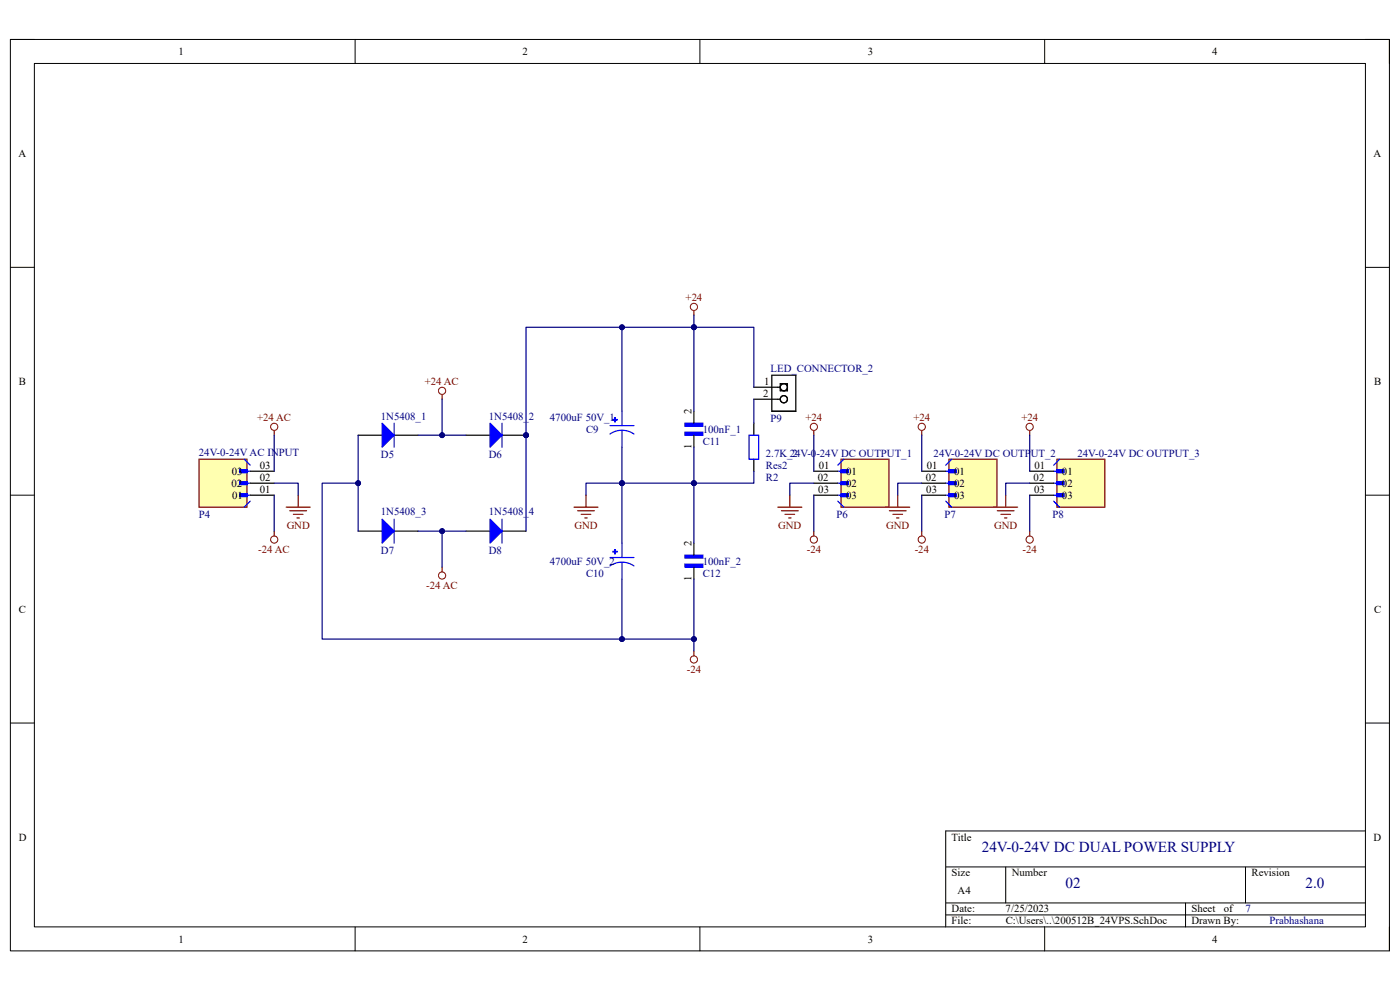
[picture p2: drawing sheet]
<svg xmlns="http://www.w3.org/2000/svg" width="297mm" height="210mm" viewBox="0 0 297 210" stroke-linecap="round" stroke-linejoin="round" font-family="sans-serif">
<path d="M2.2 8.4h292.6v193.3h-292.6z" fill="none" stroke="#000" stroke-width=".21"/>
<path d="M7.3 13.5h282.4v183.1h-282.4z" fill-rule="evenodd" fill="#fff"/>
<g fill="none" stroke="#000" stroke-width=".21">
<path d="M2.2 8.4h5.1M7.3 13.5h282.4v183.1h-282.4zM75.3 8.4v5.1M148.5 8.4v5.1M221.6 8.4v5.1M289.7 8.4h5.1v5.1M2.2 56.7h5.1M289.7 56.7h5.1M2.2 105h5.1M289.7 105.1h5.1M2.2 153.4h5.1M289.7 153.4h5.1"/>
<path d="M289.7 176.3h-89.1v20.3M75.3 196.6v5.1M148.5 196.6v5.1M200.6 183.9h89.1M200.6 191.5h89.1M200.6 194.1h89.1M213.4 183.9v7.6M221.6 196.6v5.1M251.5 191.5v5.1M264.2 183.9v7.6M294.8 196.6v5.1"/>
</g>
<g fill="none" stroke="#000" stroke-width=".25">
<path d="M163.7 79.6h5.1v7.6h-5.1zM76 92.3h5.1M83.6 92.3h5.1M159.9 82.1h5.6M159.9 84.7h5.6M165.5 81.4h1.6v1.5h-1.6z"/>
<circle cx="166.3" cy="82.1" r=".76"/>
<circle cx="166.3" cy="84.7" r=".76"/>
</g>
<path d="M81.1 89.8l2.5 2.5-2.5 2.6z" fill="#00f"/>
<path d="M81.1 89.8l2.5 2.5-2.5 2.6zM83.6 89.8v5.1" fill="none" stroke="#00f" stroke-width=".25"/>
<circle cx="111.6" cy="92.3" r=".51" fill="#000080"/>
<circle cx="111.6" cy="92.3" r=".51" fill="none" stroke="#000080" stroke-width=".21"/>
<path d="M98.9 92.3h5.1M106.5 92.3h5.1" fill="none" stroke="#000" stroke-width=".25"/>
<circle cx="111.6" cy="92.3" r=".51" fill="#000080"/>
<circle cx="111.6" cy="92.3" r=".51" fill="none" stroke="#000080" stroke-width=".21"/>
<path d="M104 89.8l2.5 2.5-2.5 2.6z" fill="#00f"/>
<path d="M104 89.8l2.5 2.5-2.5 2.6zM106.5 89.8v5.1" fill="none" stroke="#00f" stroke-width=".25"/>
<path d="M76 112.7h5.1M83.6 112.7h5.1" fill="none" stroke="#000" stroke-width=".25"/>
<path d="M81.1 110.1l2.5 2.6-2.5 2.5z" fill="#00f"/>
<path d="M81.1 110.1l2.5 2.6-2.5 2.5zM83.6 110.1v5.1" fill="none" stroke="#00f" stroke-width=".25"/>
<path d="M98.9 112.7h5.1M106.5 112.7h5.1" fill="none" stroke="#000" stroke-width=".25"/>
<path d="M104 110.1l2.5 2.6-2.5 2.5z" fill="#00f"/>
<path d="M104 110.1l2.5 2.6-2.5 2.5zM106.5 110.1v5.1" fill="none" stroke="#00f" stroke-width=".25"/>
<path d="M130.4 88.6h.1v.9h-.1z" fill-rule="evenodd" fill="#00f"/>
<path d="M130.4 88.6h.1v.9h-.1z" fill="none" stroke="#00f" stroke-width=".25"/>
<path d="M130 89h.9v.1h-.9z" fill-rule="evenodd" fill="#00f"/>
<path d="M129.4 92.1a4.4 4.4 0 0 1 5.1 0M129.4 90.3h5.1M130 89h.9v.1h-.9zM131.9 87.2v3.1M131.9 91.3v3.6" fill="none" stroke="#00f" stroke-width=".25"/>
<path d="M130.4 116.6h.1v.9h-.1z" fill-rule="evenodd" fill="#00f"/>
<path d="M130.4 116.6h.1v.9h-.1z" fill="none" stroke="#00f" stroke-width=".25"/>
<path d="M130 117h.9v.1h-.9z" fill-rule="evenodd" fill="#00f"/>
<path d="M129.4 118.3h5.1M130 117h.9v.1h-.9zM131.9 115.2v3.1M131.9 119.3v3.6M129.4 120.1a4.4 4.4 0 0 1 5.1 0" fill="none" stroke="#00f" stroke-width=".25"/>
<path d="M145.3 91.7h3.8v.6h-3.8z" fill-rule="evenodd" fill="#00f"/>
<path d="M145.3 91.7h3.8v.6h-3.8z" fill="none" stroke="#00f" stroke-width=".25"/>
<path d="M145.3 89.8h3.8v.6h-3.8z" fill-rule="evenodd" fill="#00f"/>
<path d="M145.3 89.8h3.8v.6h-3.8z" fill="none" stroke="#00f" stroke-width=".25"/>
<path d="M147.2 87.2v2.6M147.2 92.3v2.6" fill="none" stroke="#000" stroke-width=".25"/>
<path d="M145.3 119.7h3.8v.6h-3.8z" fill-rule="evenodd" fill="#00f"/>
<path d="M145.3 119.7h3.8v.6h-3.8z" fill="none" stroke="#00f" stroke-width=".25"/>
<path d="M145.3 117.8h3.8v.6h-3.8z" fill-rule="evenodd" fill="#00f"/>
<path d="M145.3 117.8h3.8v.6h-3.8z" fill="none" stroke="#00f" stroke-width=".25"/>
<path d="M147.2 115.2v2.6M147.2 120.3v2.6" fill="none" stroke="#000" stroke-width=".25"/>
<path d="M60.7 107.6h5.1M61.5 108.4h3.5M62.2 109.1h2.1M63 109.9h.5M63.3 105v2.6" fill="none" stroke="#800000" stroke-width=".25"/>
<path d="M42.2 97.4h10.2v10.2h-10.2z" fill-rule="evenodd" fill="#ffffb0"/>
<path d="M42.2 97.4h10.2v10.2h-10.2z" fill="none" stroke="#800000" stroke-width=".25"/>
<path d="M50.9 104.7h1.5v.7h-1.5z" fill-rule="evenodd" fill="#00f"/>
<path d="M50.9 104.7h1.5v.7h-1.5z" fill="none" stroke="#00f" stroke-width=".25"/>
<path d="M50.9 102.2h1.5v.6h-1.5z" fill-rule="evenodd" fill="#00f"/>
<path d="M50.9 102.2h1.5v.6h-1.5z" fill="none" stroke="#00f" stroke-width=".25"/>
<path d="M50.9 99.6h1.5v.7h-1.5z" fill-rule="evenodd" fill="#00f"/>
<path d="M50.9 99.6h1.5v.7h-1.5zM51.2 100h1.9M51.8 97.4l1.3 1.3M51.2 105h1.9M51.2 102.5h1.9M53.1 106.3l-1.3 1.3" fill="none" stroke="#00f" stroke-width=".25"/>
<path d="M53.1 100h5.1M53.1 105h5.1M53.1 102.5h5.1" fill="none" stroke="#000" stroke-width=".25"/>
<path d="M178.4 97.4h10.2v10.2h-10.2z" fill-rule="evenodd" fill="#ffffb0"/>
<path d="M178.4 97.4h10.2v10.2h-10.2z" fill="none" stroke="#800000" stroke-width=".25"/>
<path d="M178.4 99.6h1.6v.7h-1.6z" fill-rule="evenodd" fill="#00f"/>
<path d="M178.4 99.6h1.6v.7h-1.6z" fill="none" stroke="#00f" stroke-width=".25"/>
<path d="M178.4 102.2h1.6v.6h-1.6z" fill-rule="evenodd" fill="#00f"/>
<path d="M178.4 102.2h1.6v.6h-1.6z" fill="none" stroke="#00f" stroke-width=".25"/>
<path d="M178.4 104.7h1.6v.7h-1.6z" fill-rule="evenodd" fill="#00f"/>
<path d="M177.7 100h2M179 97.4l-1.3 1.3M177.7 102.5h2M177.7 105.1h2M177.7 106.3l1.3 1.3M178.4 104.7h1.6v.7h-1.6z" fill="none" stroke="#00f" stroke-width=".25"/>
<path d="M172.7 100h5M172.7 102.5h5M172.7 105.1h5" fill="none" stroke="#000" stroke-width=".25"/>
<path d="M201.3 97.4h10.2v10.2h-10.2z" fill-rule="evenodd" fill="#ffffb0"/>
<path d="M201.3 97.4h10.2v10.2h-10.2z" fill="none" stroke="#800000" stroke-width=".25"/>
<path d="M201.3 99.6h1.6v.7h-1.6z" fill-rule="evenodd" fill="#00f"/>
<path d="M201.3 99.6h1.6v.7h-1.6z" fill="none" stroke="#00f" stroke-width=".25"/>
<path d="M201.3 102.2h1.6v.6h-1.6z" fill-rule="evenodd" fill="#00f"/>
<path d="M201.3 102.2h1.6v.6h-1.6z" fill="none" stroke="#00f" stroke-width=".25"/>
<path d="M201.3 104.7h1.6v.7h-1.6z" fill-rule="evenodd" fill="#00f"/>
<path d="M200.6 100h1.9M201.9 97.4l-1.3 1.3M200.6 102.5h1.9M200.6 105.1h1.9M200.6 106.3l1.3 1.3M201.3 104.7h1.6v.7h-1.6z" fill="none" stroke="#00f" stroke-width=".25"/>
<path d="M195.5 100h5.1M195.5 102.5h5.1M195.5 105.1h5.1" fill="none" stroke="#000" stroke-width=".25"/>
<path d="M224.2 97.4h10.2v10.2h-10.2z" fill-rule="evenodd" fill="#ffffb0"/>
<path d="M224.2 97.4h10.2v10.2h-10.2z" fill="none" stroke="#800000" stroke-width=".25"/>
<path d="M224.2 99.6h1.6v.7h-1.6z" fill-rule="evenodd" fill="#00f"/>
<path d="M224.2 99.6h1.6v.7h-1.6z" fill="none" stroke="#00f" stroke-width=".25"/>
<path d="M224.2 102.2h1.6v.6h-1.6z" fill-rule="evenodd" fill="#00f"/>
<path d="M224.2 102.2h1.6v.6h-1.6z" fill="none" stroke="#00f" stroke-width=".25"/>
<path d="M224.2 104.7h1.6v.7h-1.6z" fill-rule="evenodd" fill="#00f"/>
<path d="M158.9 92.3h2.1v5.1h-2.1zM223.5 100h1.9M224.8 97.4l-1.3 1.3M223.5 102.5h1.9M223.5 105.1h1.9M223.5 106.3l1.3 1.3M224.2 104.7h1.6v.7h-1.6z" fill="none" stroke="#00f" stroke-width=".25"/>
<path d="M159.9 89.8v2.5M159.9 97.4v2.6M218.5 100h5M218.5 102.5h5M218.5 105.1h5" fill="none" stroke="#000" stroke-width=".25"/>
<g fill="none" stroke="#800000" stroke-width=".25">
<path d="M147.2 65.9v1M58.2 91.3v1M93.8 83.7v1M172.7 91.3v1M195.5 91.3v1M218.5 91.3v1M58.2 112.7v1M121.8 107.6h5.1M122.5 108.4h3.6M123.3 109.1h2M124.1 109.9h.5M124.3 105v2.6"/>
<path d="M165 107.6h5.1M165.8 108.4h3.5M166.5 109.1h2.1M167.3 109.9h.5M167.6 105v2.6M172.7 112.7v1M187.9 107.6h5.1M188.7 108.4h3.5M189.4 109.1h2.1M190.2 109.9h.5M190.5 105.1v2.5M195.5 112.7v1"/>
<path d="M210.8 107.6h5.1M211.6 108.4h3.5M212.3 109.1h2.1M213.1 109.9h.5M213.4 105.1v2.5M218.5 112.7v1M93.8 120.3v1M147.2 138.1v1"/>
</g>
<g fill="none" stroke="#800000" stroke-width=".21">
<circle cx="147.2" cy="65.1" r=".76"/>
<circle cx="58.2" cy="90.5" r=".76"/>
<circle cx="93.8" cy="82.9" r=".76"/>
<circle cx="172.7" cy="90.6" r=".76"/>
<circle cx="195.6" cy="90.6" r=".76"/>
<circle cx="218.4" cy="90.6" r=".76"/>
<circle cx="58.2" cy="114.5" r=".76"/>
<circle cx="172.7" cy="114.5" r=".76"/>
<circle cx="195.6" cy="114.5" r=".76"/>
<circle cx="218.4" cy="114.5" r=".76"/>
<circle cx="93.8" cy="122.1" r=".76"/>
<circle cx="147.2" cy="139.9" r=".76"/>
</g>
<path d="M131.9 69.4v17.8M58.2 102.5h5.1v2.5" fill="none" stroke="#000080" stroke-width=".25"/>
<circle cx="131.9" cy="69.4" r=".51" fill="#000080"/>
<circle cx="131.9" cy="69.4" r=".51" fill="none" stroke="#000080" stroke-width=".21"/>
<path d="M131.9 122.9v12.7" fill="none" stroke="#000080" stroke-width=".25"/>
<circle cx="131.9" cy="135.6" r=".51" fill="#000080"/>
<circle cx="131.9" cy="135.6" r=".51" fill="none" stroke="#000080" stroke-width=".21"/>
<path d="M131.9 94.9v7.6" fill="none" stroke="#000080" stroke-width=".25"/>
<circle cx="131.9" cy="102.5" r=".51" fill="#000080"/>
<circle cx="131.9" cy="102.5" r=".51" fill="none" stroke="#000080" stroke-width=".21"/>
<path d="M147.2 94.9v7.6" fill="none" stroke="#000080" stroke-width=".25"/>
<circle cx="147.2" cy="102.5" r=".51" fill="#000080"/>
<circle cx="147.2" cy="102.5" r=".51" fill="none" stroke="#000080" stroke-width=".21"/>
<path d="M147.2 69.4v17.8" fill="none" stroke="#000080" stroke-width=".25"/>
<circle cx="147.2" cy="69.4" r=".51" fill="#000080"/>
<circle cx="147.2" cy="69.4" r=".51" fill="none" stroke="#000080" stroke-width=".21"/>
<path d="M147.2 102.5v12.7" fill="none" stroke="#000080" stroke-width=".25"/>
<circle cx="147.2" cy="102.5" r=".51" fill="#000080"/>
<circle cx="147.2" cy="102.5" r=".51" fill="none" stroke="#000080" stroke-width=".21"/>
<path d="M159.9 84.7v5.1M131.9 102.5h-7.6v2.5M172.7 102.5h-5.1v2.5M195.5 102.5h-5v2.6M218.5 102.5h-5.1v2.6" fill="none" stroke="#000080" stroke-width=".25"/>
<circle cx="131.9" cy="102.5" r=".51" fill="#000080"/>
<circle cx="131.9" cy="102.5" r=".51" fill="none" stroke="#000080" stroke-width=".21"/>
<path d="M147.2 66.9v2.5" fill="none" stroke="#000080" stroke-width=".25"/>
<circle cx="147.2" cy="69.4" r=".51" fill="#000080"/>
<circle cx="147.2" cy="69.4" r=".51" fill="none" stroke="#000080" stroke-width=".21"/>
<path d="M147.2 135.6v2.5" fill="none" stroke="#000080" stroke-width=".25"/>
<circle cx="147.2" cy="135.6" r=".51" fill="#000080"/>
<circle cx="147.2" cy="135.6" r=".51" fill="none" stroke="#000080" stroke-width=".21"/>
<path d="M58.2 92.3v7.7M93.8 84.7v7.6M172.7 92.3v7.7M195.5 92.3v7.7M218.5 92.3v7.7M58.2 105v7.7M172.7 105v7.7M195.5 105.1v7.6M218.5 105.1v7.6" fill="none" stroke="#000080" stroke-width=".25"/>
<circle cx="93.8" cy="92.3" r=".51" fill="#000080"/>
<circle cx="93.8" cy="92.3" r=".51" fill="none" stroke="#000080" stroke-width=".21"/>
<path d="M93.8 112.7v7.6" fill="none" stroke="#000080" stroke-width=".25"/>
<circle cx="93.8" cy="112.7" r=".51" fill="#000080"/>
<circle cx="93.8" cy="112.7" r=".51" fill="none" stroke="#000080" stroke-width=".21"/>
<path d="M88.7 112.7h10.2" fill="none" stroke="#000080" stroke-width=".25"/>
<circle cx="93.8" cy="112.7" r=".51" fill="#000080"/>
<circle cx="93.8" cy="112.7" r=".51" fill="none" stroke="#000080" stroke-width=".21"/>
<path d="M88.7 92.3h10.2" fill="none" stroke="#000080" stroke-width=".25"/>
<circle cx="93.8" cy="92.3" r=".51" fill="#000080"/>
<circle cx="93.8" cy="92.3" r=".51" fill="none" stroke="#000080" stroke-width=".21"/>
<path d="M76 92.3v20.4" fill="none" stroke="#000080" stroke-width=".25"/>
<circle cx="76" cy="102.5" r=".51" fill="#000080"/>
<circle cx="76" cy="102.5" r=".51" fill="none" stroke="#000080" stroke-width=".21"/>
<path d="M76 102.5h-7.7v33.1h78.9v-12.7" fill="none" stroke="#000080" stroke-width=".25"/>
<circle cx="76" cy="102.5" r=".51" fill="#000080"/>
<circle cx="76" cy="102.5" r=".51" fill="none" stroke="#000080" stroke-width=".21"/>
<circle cx="131.9" cy="135.6" r=".51" fill="#000080"/>
<circle cx="131.9" cy="135.6" r=".51" fill="none" stroke="#000080" stroke-width=".21"/>
<circle cx="147.2" cy="135.6" r=".51" fill="#000080"/>
<circle cx="147.2" cy="135.6" r=".51" fill="none" stroke="#000080" stroke-width=".21"/>
<path d="M159.9 100v2.5h-28v12.7" fill="none" stroke="#000080" stroke-width=".25"/>
<circle cx="131.9" cy="102.5" r=".51" fill="#000080"/>
<circle cx="131.9" cy="102.5" r=".51" fill="none" stroke="#000080" stroke-width=".21"/>
<circle cx="147.2" cy="102.5" r=".51" fill="#000080"/>
<circle cx="147.2" cy="102.5" r=".51" fill="none" stroke="#000080" stroke-width=".21"/>
<path d="M159.9 82.1v-12.7h-48.3v43.3" fill="none" stroke="#000080" stroke-width=".25"/>
<circle cx="111.6" cy="92.3" r=".51" fill="#000080"/>
<circle cx="111.6" cy="92.3" r=".51" fill="none" stroke="#000080" stroke-width=".21"/>
<circle cx="131.9" cy="69.4" r=".51" fill="#000080"/>
<circle cx="131.9" cy="69.4" r=".51" fill="none" stroke="#000080" stroke-width=".21"/>
<circle cx="147.2" cy="69.4" r=".51" fill="#000080"/>
<circle cx="147.2" cy="69.4" r=".51" fill="none" stroke="#000080" stroke-width=".21"/>
<g font-size="3.2" fill="#000080">
<text x="208.3" y="180.6">24V-0-24V DC DUAL POWER SUPPLY</text>
<text x="226.1" y="188.3">02</text>
<text x="277" y="188.3">2.0</text>
</g>
<g font-size="2.3">
<text x="37.9" y="11.7">1</text>
<text x="110.9" y="11.7">2</text>
<text x="184.1" y="11.7">3</text>
<text x="257.1" y="11.7">4</text>
<text x="3.9" y="33.3">A</text>
<text x="291.4" y="33.3">A</text>
<text x="4" y="81.6">B</text>
<text x="162.1" y="81.6">1</text>
<text x="291.5" y="81.6">B</text>
<text x="146.7" y="87.8" transform="rotate(-90 146.7 87.8)">2</text>
<text x="161.9" y="84.2">2</text>
<text x="146.7" y="95.2" transform="rotate(-90 146.7 95.2)">1</text>
<text x="49.2" y="100.7">03</text>
<text x="55.1" y="102">02</text>
<text x="55.1" y="99.4">03</text>
<text x="173.5" y="102">02</text>
<text x="173.7" y="99.4">01</text>
<text x="179.5" y="100.7">01</text>
<text x="196.4" y="102">02</text>
<text x="196.6" y="99.4">01</text>
<text x="202.4" y="100.7">01</text>
<text x="219.3" y="102">02</text>
<text x="219.5" y="99.4">01</text>
<text x="225.3" y="100.7">01</text>
<text x="49.1" y="103.3">02</text>
<text x="49.3" y="105.8">01</text>
<text x="55.1" y="104.5">01</text>
<text x="173.6" y="104.5">03</text>
<text x="179.5" y="103.3">02</text>
<text x="179.5" y="105.8">03</text>
<text x="196.5" y="104.5">03</text>
<text x="202.4" y="103.3">02</text>
<text x="202.4" y="105.8">03</text>
<text x="219.4" y="104.5">03</text>
<text x="225.3" y="103.3">02</text>
<text x="225.3" y="105.8">03</text>
<text x="146.7" y="115.7" transform="rotate(-90 146.7 115.7)">2</text>
<text x="146.7" y="123.2" transform="rotate(-90 146.7 123.2)">1</text>
<text x="4" y="130">C</text>
<text x="291.5" y="130">C</text>
<text x="4" y="178.3">D</text>
<text x="201.9" y="178.3">Title</text>
<text x="291.4" y="178.3">D</text>
<text x="201.9" y="185.9">Size</text>
<text x="214.6" y="185.9">Number</text>
<text x="265.5" y="185.9">Revision</text>
<text x="203.2" y="189.7">A4</text>
<text x="201.9" y="193.5">Date:</text>
<text x="201.9" y="196.1">File:</text>
<text x="213.3" y="193.5">7/25/2023</text>
<text x="213.4" y="196.1">C:\Users\..\200512B_24VPS.SchDoc</text>
<text x="252.8" y="196.1">Drawn By:</text>
<text x="252.8" y="193.5">Sheet</text>
<text x="259.6" y="193.5">of</text>
<text x="37.9" y="199.9">1</text>
<text x="110.9" y="199.9">2</text>
<text x="184.1" y="199.9">3</text>
<text x="257.1" y="199.9">4</text>
</g>
<g font-size="2.3" fill="#800000">
<text x="145.5" y="63.8">+24</text>
<text x="90.1" y="81.6">+24 AC</text>
<text x="54.5" y="89.3">+24 AC</text>
<text x="170.9" y="89.3">+24</text>
<text x="193.8" y="89.3">+24</text>
<text x="216.7" y="89.3">+24</text>
<text x="60.8" y="112.1">GND</text>
<text x="121.9" y="112.1">GND</text>
<text x="165.1" y="112.1">GND</text>
<text x="188" y="112.1">GND</text>
<text x="210.9" y="112.1">GND</text>
<text x="54.8" y="117.3">-24 AC</text>
<text x="171.2" y="117.3">-24</text>
<text x="194.1" y="117.3">-24</text>
<text x="217" y="117.3">-24</text>
<text x="90.4" y="124.9">-24 AC</text>
<text x="145.7" y="142.7">-24</text>
</g>
<g font-size="2.3" fill="#000080">
<text x="163.5" y="78.8">LED_CONNECTOR_2</text>
<text x="80.8" y="89">1N5408_1</text>
<text x="103.7" y="89">1N5408_2</text>
<text x="116.7" y="89.3">4700uF 50V_1</text>
<text x="163.5" y="89.5">P9</text>
<text x="124.3" y="91.8">C9</text>
<text x="149.1" y="91.8">100nF_1</text>
<text x="149.1" y="94.4">C11</text>
<text x="42.2" y="96.6">24V-0-24V AC INPUT</text>
<text x="80.8" y="97.2">D5</text>
<text x="103.7" y="97.2">D6</text>
<text x="162.5" y="102">R2</text>
<text x="162.5" y="96.9">2.7K_2</text>
<text x="162.5" y="99.4">Res2</text>
<text x="167.6" y="96.9">24V-0-24V DC OUTPUT_1</text>
<text x="198.1" y="96.9">24V-0-24V DC OUTPUT_2</text>
<text x="228.6" y="96.9">24V-0-24V DC OUTPUT_3</text>
<text x="42.2" y="109.9">P4</text>
<text x="80.8" y="109.3">1N5408_3</text>
<text x="103.7" y="109.3">1N5408_4</text>
<text x="177.5" y="109.9">P6</text>
<text x="200.4" y="109.9">P7</text>
<text x="223.3" y="109.9">P8</text>
<text x="80.8" y="117.5">D7</text>
<text x="103.7" y="117.5">D8</text>
<text x="116.7" y="119.8">4700uF 50V_2</text>
<text x="149.1" y="119.8">100nF_2</text>
<text x="124.3" y="122.3">C10</text>
<text x="149.1" y="122.3">C12</text>
<text x="264.2" y="193.5">7</text>
<text x="269.3" y="196.1">Prabhashana</text>
</g>
</svg>
